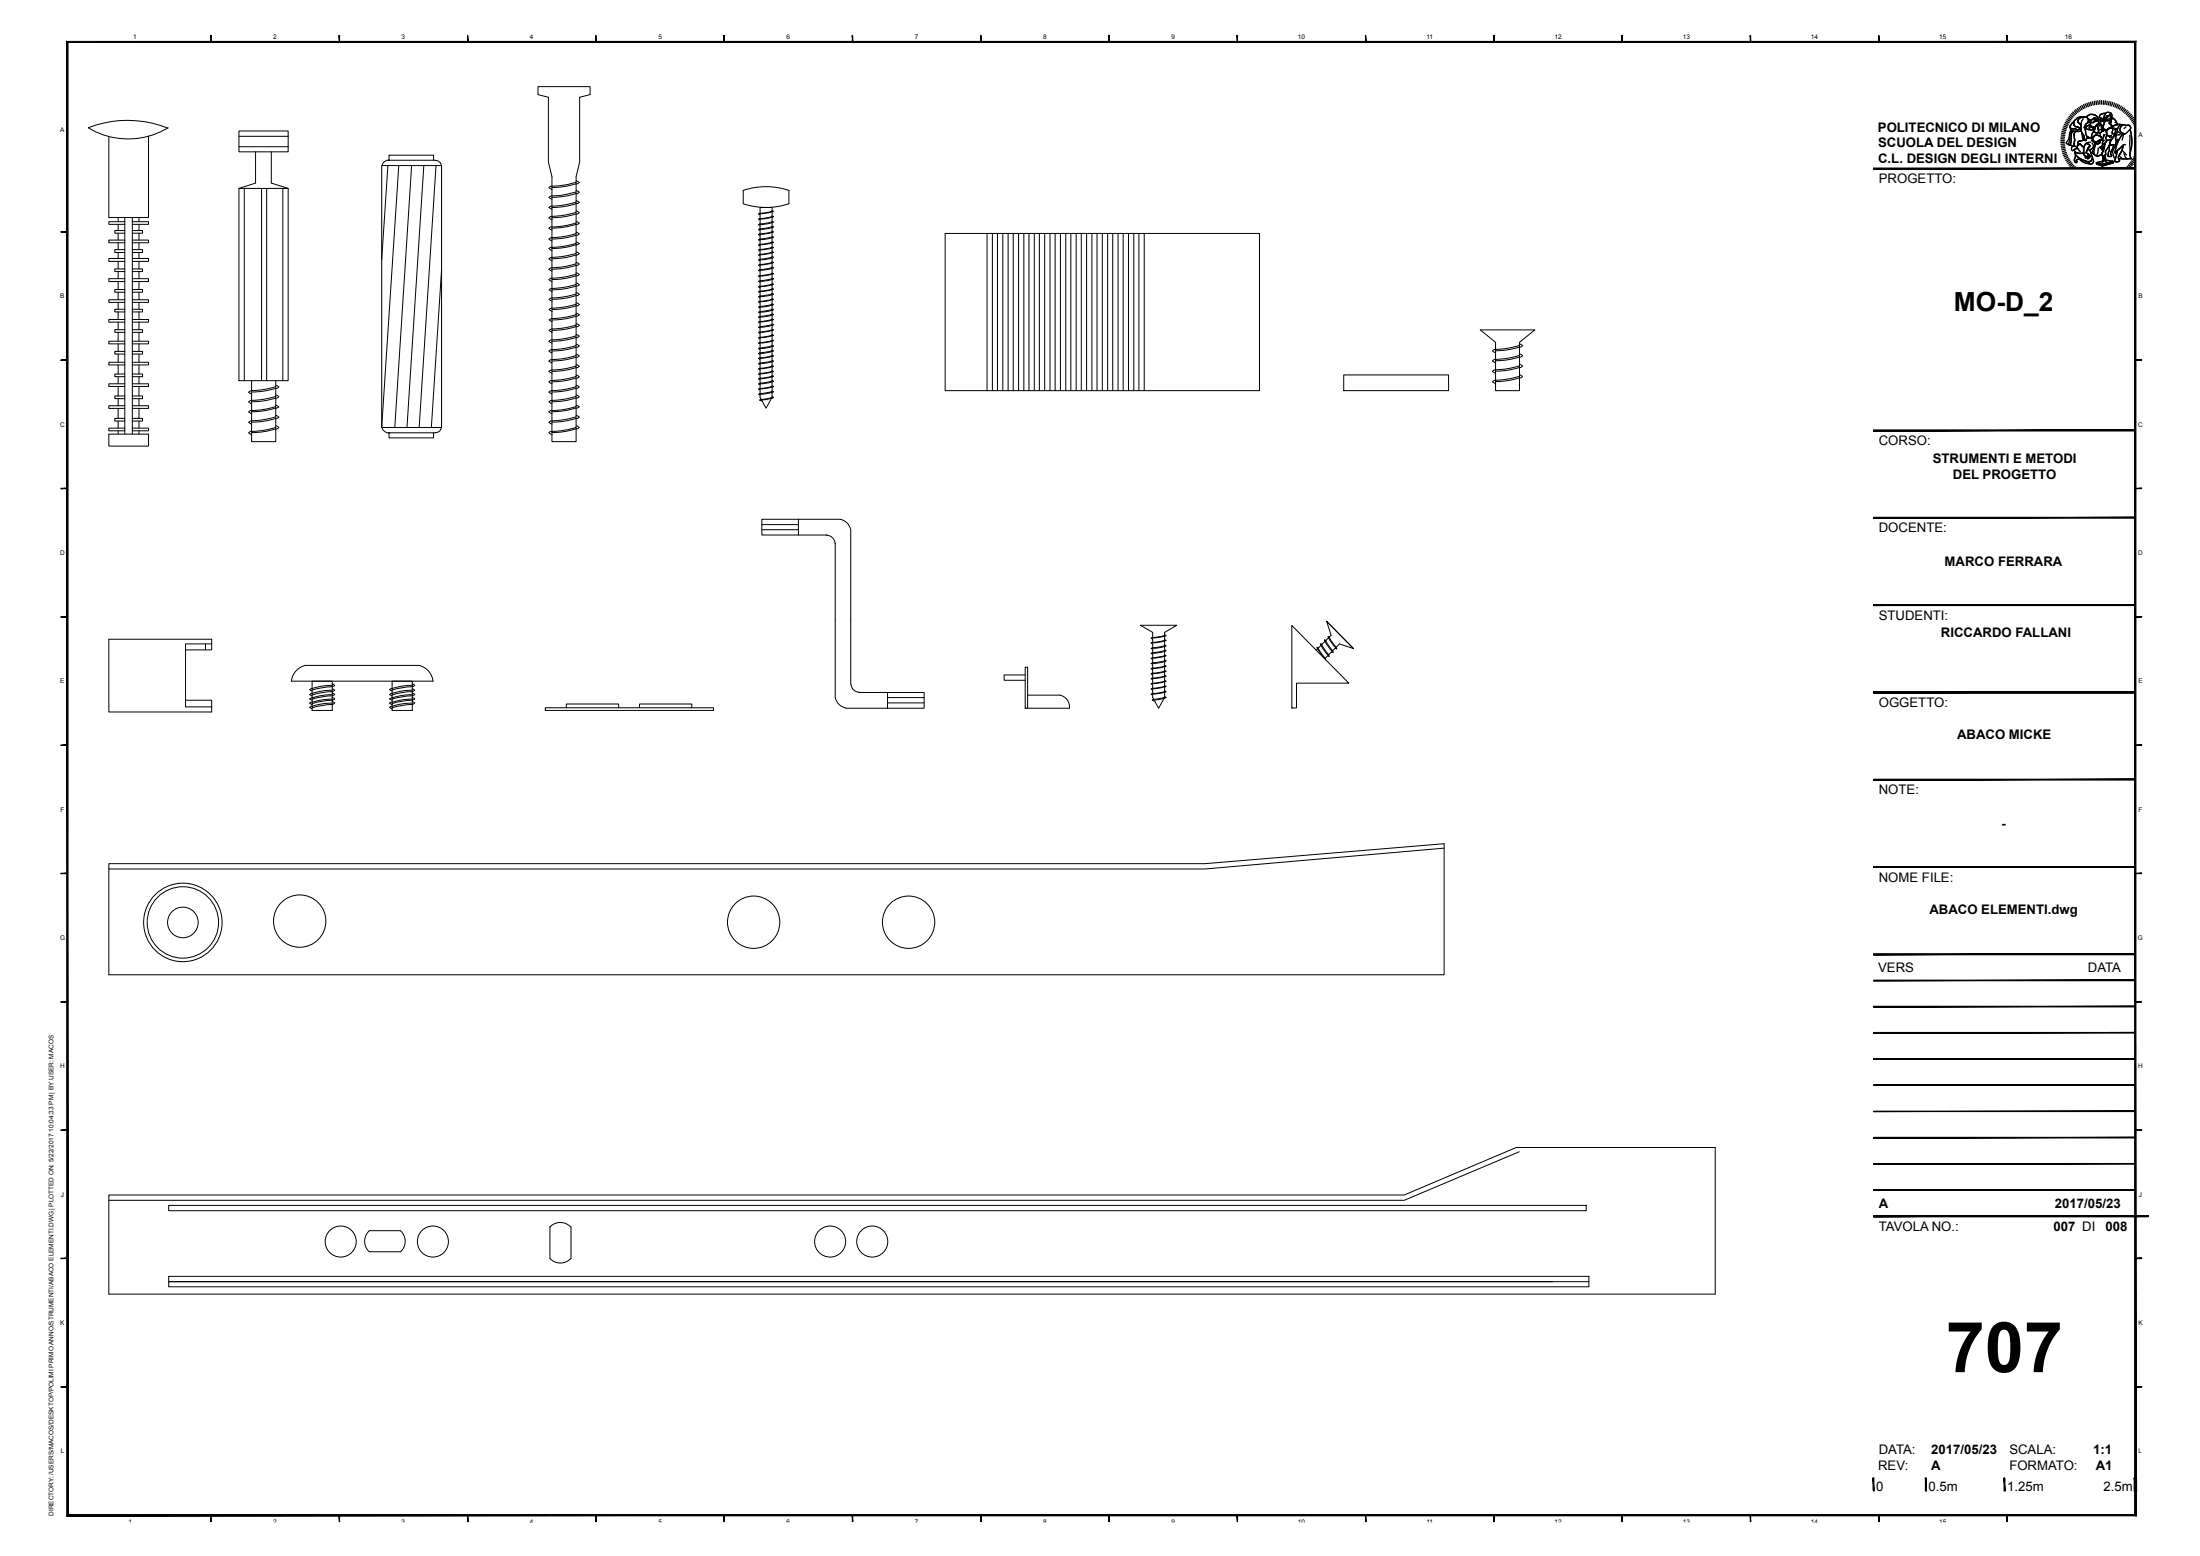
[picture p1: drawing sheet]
<svg xmlns="http://www.w3.org/2000/svg" width="420mm" height="297mm" viewBox="0 0 420 297" stroke-linecap="round" stroke-linejoin="round" font-family="sans-serif">
<g fill="none" stroke="#000" stroke-width=".19">
<path d="M102.7 16.5h10v1.6l-2 .5v12.3l-.7 2.8v50.6h-4.6v-50.6l-.7-2.8v-12.3l-2-.5zM28.4 26v15.5h-7.6v-15.4M32.1 24.4a14.6 14.6 0 0 1-15.2 0 20.8 20.8 0 0 1 15.2 .1M45.6 36h9.4v36.7h-9.4zM45.6 36l3.2-1v-6h3v6l3.2 1M45.6 28h9.4M45.6 26h9.4M46.7 36v36.7M48.8 29h-3.2v-4h9.4v4h-3.2M50 36v36.7M50.9 36v36.7M54 36v36.7"/>
<path d="M72.9 31.6h11.4v50h-11.4zM73.8 30.6h9v-1h-8.5v1M73.8 30.6a1.27 1.27 0 0 0-.8 1M74.1 31.6l-1.2 18M76.2 31.6l-3.3 50M78.6 31.6l-3.2 50M80.9 31.6l-3.2 50M82.8 30.6h.4M83.2 30.6a1.06 1.06 0 0 1 1.1 1M83.3 31.6l-3.2 50M104.9 35.8l.5 .4M104.9 37.7l.5 .3"/>
<path d="M104.9 39.6l.5 .3M105.4 35.5l-.6 .3M110 35.1l-2.6 .6-2 .1M110 36.9l-2.6 .6-2 .2M110 38.6a17.7 17.7 0 0 1-4.8 .8l-.4 .3M110 34.8l-3 .7h-1.6M110 36.6a15.8 15.8 0 0 1-4.8 .8l-.4 .3M110 34.5l.6 .3M110 36.4l.6 .3M110 38.3l.6 .3M110.6 38.6l-.1 .2a15.7 15.7 0 0 1-5.1 .8M110.6 34.8l-.6 .3"/>
<path d="M110.6 36.7l-.6 .3M141.9 36.3a13.7 13.7 0 0 1 8.8 0v2.6a13.6 13.6 0 0 1-8.8 0zM145.2 39.6h2.2v36.2l-1.1 2.1-1.1-2.1zM22.6 41.5v.8M22.6 42.8v1.2M22.6 44.5v1.3M22.6 46.3v1.4M22.6 48.2v1.1M22.6 49.9v1.4M22.6 51.8v1.4M22.6 53.7v1.6M22.6 55.8v1.4"/>
<path d="M22.6 57.7v1.3M22.6 59.5v1.5M23.8 42.3h-3v.5h3M23.8 45.8h-3v.5h3M23.8 49.3h-3v.6h3M23.8 53.2h-3v.5h3M23.8 57.2h-3v.5h3M23.8 44h-1.9v.5h1.9M23.8 47.7h-1.9v.5h1.9M23.8 51.3h-1.9v.5h1.9M23.8 55.3h-1.9v.5h1.9M23.8 59h-1.9v.5h1.9"/>
<path d="M23.8 41.5v41.4M25.3 42.3h3.1v.5h-3.1M25.3 45.8h3.1v.5h-3.1M25.3 49.3h3.1v.6h-3.1M25.3 53.2h3.1v.5h-3.1M25.3 57.2h3.1v.5h-3.1M25.3 44h1.9v.5h-1.9M25.3 47.7h1.9v.5h-1.9M25.3 51.3h1.9v.5h-1.9M25.3 55.3h1.9v.5h-1.9M25.3 59h1.9v.5h-1.9M25.3 41.5v41.4"/>
<path d="M26.5 41.5v.8M26.5 42.8v1.2M26.5 44.5v1.3M26.5 46.3v1.4M26.5 48.2v1.1M26.5 49.9v1.4M26.5 51.8v1.4M26.5 53.7v1.6M26.5 55.8v1.4M26.5 57.7v1.3M26.5 59.5v1.5M84.3 51.5l-1.9 30.1"/>
<path d="M104.9 45.7l.5 .3M104.9 47.5l.5 .3M104.9 49.4l.5 .4M104.9 51.4l.5 .3M104.9 53.4l.5 .3M104.9 41.6l.5 .3M104.9 43.6l.5 .3M104.9 55.3l.6 .3M104.9 57.2l.6 .3M105.4 47.2l-.6 .3M105.4 43.3l-.6 .3M110 44.9l-2.6 .6-2 .1"/>
<path d="M110 48.7l-2.6 .6-2 .1M110 50.7l-2.6 .6-2 .1M110 52.7l-2.6 .5-2 .2M110 40.8l-2.6 .6-2 .2M110 42.8l-2.6 .6-2 .1M110 44.6a17.7 17.7 0 0 1-4.8 .8l-.4 .3M110 46.5l-1.9 .5-2.7 .2M110 48.4a17.7 17.7 0 0 1-4.8 .8l-.4 .2M110 50.4a17.7 17.7 0 0 1-4.8 .8l-.4 .2M110 52.3a17.7 17.7 0 0 1-4.8 .8l-.4 .3M110 40.5a17.7 17.7 0 0 1-4.8 .8l-.4 .3M110 42.6l-1.9 .5-2.7 .2"/>
<path d="M110 58.4l-2.6 .6-2 .1M110 54l.6 .3-.3 .3a19.3 19.3 0 0 1-4.9 .7M110 55.8l.6 .4M110 57.8l.6 .3-.5 .3M110 59.8l.6 .3M110 44.3l.6 .3-.6 .3M110 46.2l.6 .3M110 48.1l.6 .3-.6 .3M110 50.1l.6 .3-.6 .3M110 52.1l.6 .3M110 40.3l.6 .3-.6 .3M110 42.3l.6 .3"/>
<path d="M110 54.3a17.7 17.7 0 0 1-4.8 .8l-.3 .3M110 56.1a17.7 17.7 0 0 1-4.8 .8l-.3 .3M110 58.1a17.7 17.7 0 0 1-4.8 .8l-.3 .2 .6 .3M110.6 46.5l-.3 .2a19.3 19.3 0 0 1-4.9 .7M110.6 52.4l-.6 .3M110.6 42.6l-.6 .3M110.6 56.2l-.3 .2a19.3 19.3 0 0 1-4.9 .7M144.9 59.6l.3 .2M144.9 54.8l.3 .1M144.9 55.7l.3 .2M144.9 56.6l.3 .2M144.9 57.6l.3 .2"/>
<path d="M144.9 58.6l.3 .2M144.9 52.7l.3 .2M144.9 53.7l.3 .2M144.9 47.7l.3 .2M144.9 48.7l.3 .1M144.9 49.6l.3 .2M144.9 50.6l.3 .2M144.9 51.6l.3 .2M144.9 42.9l.3 .1M144.9 43.8l.3 .2M144.9 44.8l.3 .1M144.9 45.7l.3 .2"/>
<path d="M144.9 46.8l.3 .1M144.9 40.8l.3 .2M144.9 41.8l.3 .2M145.1 59.5l-.2 .1M145.1 54.6l-.2 .2M145.1 55.6l-.2 .1M145.1 56.5l-.2 .2M145.1 57.5l-.2 .2M145.1 58.5l-.2 .2M145.1 53.6l-.2 .2M145.1 47.6l-.2 .1M145.1 48.5l-.2 .2"/>
<path d="M145.1 49.5l-.2 .2M145.1 50.5l-.2 .1M145.1 51.5l-.2 .1M145.1 42.8l-.2 .1M145.1 43.7l-.2 .2M145.1 44.6l-.2 .2M145.1 45.7l-.2 .1M145.1 46.6l-.2 .2M147.4 59.2l-2.3 .4M147.4 54.4l-2.3 .3M147.4 55.3l-2.3 .4M147.4 56.3l-2.3 .3"/>
<path d="M147.4 57.2l-2.3 .4M147.4 58.3l-2.3 .3M147.4 47.3l-2.3 .4M147.4 48.3l-2.3 .3M147.4 49.2l-2.3 .4M147.4 50.2l-2.3 .4M147.4 51.2l-2.3 .4M147.4 42.5l-2.3 .4M147.4 43.4l-2.3 .4M147.4 44.4l-2.3 .3M147.4 45.4l-2.3 .3M147.4 46.4l-2.3 .3"/>
<path d="M147.4 59.1l-2.3 .4M147.4 54.3l-2.3 .3M147.4 55.2l-2.3 .4M147.4 56.1l-2.3 .4M147.4 57.1l-2.3 .4M147.4 58.1l-2.3 .4M147.4 47.2l-2.3 .4M147.4 48.2l-2.3 .3M147.4 49.1l-2.3 .4M147.4 50.1l-2.3 .4M147.4 51.1l-2.3 .4M147.4 42.4l-2.3 .3"/>
<path d="M147.4 43.3l-2.3 .4M147.4 44.3l-2.3 .3M147.4 45.2l-2.3 .4M147.4 46.3l-2.3 .3M147.4 52.3l-2.2 .4M147.4 53.3l-2.2 .4M147.4 40.4l-2.2 .4M147.4 41.5l-2.2 .3M147.5 59l.2 .1M147.5 59.9l.2 .2M147.5 54.1l.2 .2M147.5 55.1l.2 .1"/>
<path d="M147.5 56l.2 .2M147.5 57l.2 .2M147.5 58l.2 .2M147.5 52.1l.2 .2M147.5 53.1l.2 .1-.2 .2M147.5 47.1l.2 .2M147.5 48l.2 .2M147.5 49l.2 .1M147.5 50l.2 .1M147.5 51l.2 .1M147.5 42.2l.2 .2M147.5 43.2l.2 .1"/>
<path d="M147.5 44.1l.2 .2M147.5 45.1l.2 .2M147.5 46.1l.2 .2M147.5 40.2l.2 .2M147.5 41.2l.2 .2M147.5 52.2l-2.6 .5M147.5 53.2l-2.3 .4M147.5 40.3l-2.6 .5M147.5 41.3l-2.6 .6M147.7 59.1l-.3 .2M147.7 54.2l-.3 .2M147.7 55.2l-.3 .1"/>
<path d="M147.7 56.2l-.3 .1M147.7 57.1l-.3 .2M147.7 58.1l-.3 .2M147.7 47.2l-.3 .2M147.7 48.2l-.3 .1M147.7 49.1l-.3 .2M147.7 50.1l-.3 .1M147.7 51.1l-.3 .2M147.7 42.4l-.3 .1M147.7 43.3l-.3 .2M147.7 44.3l-.3 .1M147.7 45.3l-.3 .1"/>
<path d="M147.7 46.2l-.3 .2M147.7 52.2l-.2 .2M147.7 40.3l-.2 .2M147.7 41.3l-.2 .2M180.5 44.6h60v30h-60zM188.5 44.6v30M189.5 44.6v30M190.5 44.6v30M191.5 44.6v30M192.5 44.6v30M193.5 44.6v30M194.5 44.6v30"/>
<path d="M195.5 44.6v30M196.5 44.6v30M197.5 44.6v30M198.5 44.6v30M199.5 44.6v30M200.5 44.6v30M201.5 44.6v30M202.5 44.6v30M203.5 44.6v30M204.5 44.6v30M205.5 44.6v30M206.5 44.6v30"/>
<path d="M207.5 44.6v30M208.5 44.6v30M209.5 44.6v30M210.5 44.6v30M211.5 44.6v30M212.5 44.6v30M213.5 44.6v30M214.5 44.6v30M215.5 44.6v30M216.5 44.6v30M217.5 44.6v30M218.5 44.6v30"/>
<path d="M22.6 61.5v1.4M22.6 63.4v1.7M22.6 65.6v1.5M22.6 67.6v1.6M22.6 69.7v1.7M22.6 71.9v1.4M22.6 73.8v1.8M22.6 76.1v1.4M22.6 78v1.9M23.8 61h-3v.5h3M23.8 65.1h-3v.5h3M23.8 69.2h-3v.5h3"/>
<path d="M23.8 73.3h-3v.5h3M23.8 62.9h-1.9v.5h1.9M23.8 67.1h-1.9v.5h1.9M23.8 71.4h-1.9v.5h1.9M23.8 77.5h-3v.5h3M23.8 75.6h-1.9v.5h1.9M23.8 79.9h-1.9v.5h1.9M25.3 61h3.1v.5h-3.1M25.3 65.1h3.1v.5h-3.1M25.3 69.2h3.1v.5h-3.1M25.3 73.3h3.1v.5h-3.1M25.3 62.9h1.9v.5h-1.9"/>
<path d="M25.3 67.1h1.9v.5h-1.9M25.3 71.4h1.9v.5h-1.9M25.3 77.5h3.1v.5h-3.1M25.3 75.6h1.9v.5h-1.9M25.3 79.9h1.9v.5h-1.9M26.5 61.5v1.4M26.5 63.4v1.7M26.5 65.6v1.5M26.5 67.6v1.6M26.5 69.7v1.7M26.5 71.9v1.4M26.5 73.8v1.8"/>
<path d="M26.5 76.1v1.4M26.5 78v1.9M48 72.7v11.6h4.7v-11.6M48.1 74.6l-.6 .3 .6 .3M48.1 76.4l-.6 .3 .6 .4M48.1 78.3l-.6 .3 .6 .4M52.6 73.8l-1.9 .5-2.7 .3M52.6 75.7l-1.9 .5-2.7 .2M52.6 77.6l-1.9 .5-2.7 .3M52.6 79.6l-1.9 .5-2.7 .2M52.7 74.1l-2.6 .6-2 .1M52.7 76l-2.6 .6-2 .1"/>
<path d="M52.7 77.9l-2.6 .6-2 .1M52.7 79.9l-2.6 .6-2 .1M52.7 73.5l.5 .4-.5 .3M52.7 75.4l.5 .3-.5 .3M52.7 77.3l.5 .4M52.7 79.3l.5 .3-.5 .3M53.2 77.6l-.5 .3M104.9 74.9l.5 .3M104.9 76.7l.5 .4M104.9 78.6l.5 .4M104.9 65.2l.5 .3M104.9 67l.5 .4"/>
<path d="M104.9 68.9l.5 .4M104.9 70.9l.5 .4M104.9 72.9l.5 .3M104.9 61.1l.6 .3M104.9 63.1l.6 .3M105.4 78.3l-.6 .3M105.4 70.6l-.6 .3M105.4 62.8l-.5 .3M110 74.1l-2.6 .6-2 .1M110 76l-2.6 .6-2 .1M110 77.9l-2.6 .6-2 .1M110 79.9l-2.6 .6-2 .1"/>
<path d="M110 64.4l-2.6 .6-2 .1M110 66.3l-2.6 .6-2 .1M110 68.2l-2.6 .6-2 .1M110 70.2l-2.6 .6-2 .1M110 72.2l-2.6 .6-2 .1M110 73.8a17.7 17.7 0 0 1-4.8 .8l-.4 .3M110 75.7a17.7 17.7 0 0 1-4.8 .8l-.4 .2M110 77.6l-1.9 .5-2.7 .3M110 79.6l-1.9 .5-2.7 .2M110 64.1a17.7 17.7 0 0 1-4.8 .8l-.4 .3M110 66a17.7 17.7 0 0 1-4.8 .8l-.4 .2M110 67.9a17.7 17.7 0 0 1-4.8 .8l-.4 .2"/>
<path d="M110 69.9l-1.9 .5-2.7 .2M110 71.9a17.7 17.7 0 0 1-4.8 .8l-.4 .2M110 62.3l-2.6 .6-2 .2M110 73.5l.6 .4-.6 .3M110 75.4l.6 .3-.6 .3M110 77.3l.6 .4M110 79.3l.6 .3-.6 .3M110 63.8l.6 .4-.6 .3M110 65.7l.6 .3-.6 .3M110 67.6l.6 .3-.6 .3M110 69.6l.6 .3M110 71.6l.6 .3-.6 .3"/>
<path d="M110 61.8l.6 .3M110 60.1a17.7 17.7 0 0 1-4.8 .7l-.3 .3M110 62l-1.9 .5-2.6 .3M110.6 77.6l-.6 .3M110.6 69.9l-.6 .3M110.6 60.1l-.1 .1a15.7 15.7 0 0 1-5.1 .9M110.6 62.1l-.5 .3M144.9 71.4l.3 .2M144.9 72.3l.3 .2M144.9 73.3l.3 .1M144.9 74.3l.3 .1M144.9 75.3l.3 .1"/>
<path d="M144.9 66.5l.3 .2M144.9 67.5l.3 .1M144.9 68.4l.3 .2M144.9 69.4l.3 .2M144.9 70.4l.3 .2M144.9 64.5l.3 .2M144.9 65.5l.3 .1M144.9 60.5l.3 .2M144.9 61.5l.3 .2M144.9 62.5l.3 .1M144.9 63.5l.3 .1M145.1 76.4l.4 .1"/>
<path d="M145.1 71.3l-.2 .1M145.1 72.2l-.2 .1M145.1 73.2l-.2 .1M145.1 74.2l-.2 .1M145.1 75.2l-.2 .1M145.1 66.4l-.2 .2M145.1 67.4l-.2 .1M145.1 68.3l-.2 .1M145.1 69.3l-.2 .2M145.1 70.3l-.2 .1M145.1 60.4l-.2 .2M145.1 61.4l-.2 .1"/>
<path d="M145.1 62.4l-.2 .1M145.1 63.4l-.2 .1M147.3 76l-1.9 .4M147.4 71l-2.3 .4M147.4 71.9l-2.3 .4M147.4 72.9l-2.3 .4M147.4 73.9l-2.3 .3M147.4 74.9l-2.3 .4M147.4 66.2l-2.3 .3M147.4 67.1l-2.3 .4M147.4 68l-2.3 .4M147.4 69.1l-2.3 .3"/>
<path d="M147.4 70l-2.3 .4M147.4 60.2l-2.3 .3M147.4 61.1l-2.3 .4M147.4 62.1l-2.3 .4M147.4 63.1l-2.3 .3M147.4 70.9l-2.3 .4M147.4 71.8l-2.3 .4M147.4 72.8l-2.3 .3M147.4 73.8l-2.3 .4M147.4 74.7l-2.3 .4M147.4 66l-2.3 .4M147.4 67l-2.3 .3"/>
<path d="M147.4 67.9l-2.3 .4M147.4 68.9l-2.3 .4M147.4 69.9l-2.3 .4M147.4 60l-2.3 .4M147.4 61l-2.3 .4M147.4 62l-2.3 .3M147.4 63l-2.3 .4M147.4 75.9l-2.3 .5M147.4 64.1l-2.2 .4M147.4 65.1l-2.2 .4M147.5 70.8l.2 .1M147.5 71.7l.2 .2"/>
<path d="M147.5 72.6l.2 .2M147.5 73.7l.2 .1M147.5 74.6l.2 .2M147.5 65.9l.2 .2M147.5 66.8l.2 .2M147.5 67.8l.2 .2M147.5 68.8l.2 .1M147.5 69.8l.2 .2M147.5 63.9l.2 .1M147.5 64.9l.2 .2M147.5 60.9l.2 .1M147.5 61.8l.2 .2"/>
<path d="M147.5 62.9l.2 .1M147.5 75.7l.2 .2-.4 .2M147.5 64l-2.6 .5M147.5 65l-2.6 .5M147.7 70.9l-.3 .1M147.7 71.8l-.3 .2M147.7 72.8l-.3 .1M147.7 73.8l-.3 .1M147.7 74.8l-.3 .1M147.7 66.1l-.3 .1M147.7 67l-.3 .1M147.7 67.9l-.3 .2"/>
<path d="M147.7 68.9l-.3 .2M147.7 69.9l-.3 .1M147.7 60l-.3 .2M147.7 61l-.3 .1M147.7 62l-.3 .1M147.7 63l-.3 .1M147.7 64l-.2 .1M147.7 65l-.2 .1M256.6 71.6h20v3h-20zM282.7 63h10.4l-2.9 2.3v9.3h-4.6v-9.3zM290.2 66.2l-2.6 .6-2 .2M290.2 68.1l-2.6 .6-2 .2"/>
<path d="M290.2 70.1l-2.6 .6-2 .2M290.2 71.5l.6 .4-.4 .2a18.5 18.5 0 0 1-4.8 .7M290.2 65.7l.6 .3-.6 .3M290.2 67.6l.6 .3-.6 .3M290.2 69.6l.6 .3-.6 .3M290.2 65.9a17.7 17.7 0 0 1-4.8 .8l-.4 .3 .6 .3M290.2 67.8a17.7 17.7 0 0 1-4.8 .8l-.4 .3 .6 .3M290.2 69.8a17.7 17.7 0 0 1-4.8 .8l-.4 .3 .6 .3M290.2 71.8a17.7 17.7 0 0 1-4.8 .8l-.4 .3 .6 .3M20.8 82.9h7.6v2.3h-7.6zM22.6 80.4v1.3M22.6 82.2v.7"/>
<path d="M23.8 81.7h-3v.5h3M25.3 81.7h3.1v.5h-3.1M26.5 80.4v1.3M26.5 82.2v.7M48.1 80.3l-.6 .3 .6 .4M48.1 82.3l-.6 .3 .6 .3M52.6 81.6l-1.9 .5-2.7 .3M52.7 81.3l.5 .3-.3 .3a18.5 18.5 0 0 1-4.8 .7M73 81.6a1.27 1.27 0 0 0 .8 1M73.8 82.6h9v1h-8.5v-1M84.3 81.6a1.22 1.22 0 0 1-1.5 1M104.9 80.6l.5 .4"/>
<path d="M104.9 82.6l.5 .3M105.4 80.3l-.6 .3M105.4 82.3l-.6 .3M110 81.6l-1.9 .5-2.7 .3M110 81.3l.6 .3-.3 .3a19.3 19.3 0 0 1-4.9 .7M152.5 99.1h-7v3h7M152.5 99.1v3h5.4M152.5 99.1h7.9M160.5 99.1a2.54 2.54 0 0 1 2 2v29.5M145.5 101.1h7M145.5 100.1h7M157.8 102.2a1.61 1.61 0 0 1 1.7 1.5"/>
<path d="M159.5 103.7v29.5a2.54 2.54 0 0 0 2 2M217.8 119.4h6.9l-2.3 1.3v12.4l-1.1 2.1-1.2-2.1v-12.4zM246.7 119.4l10.9 11h-10v4.8h-.9zM253.4 118.6l5.1 5.2M20.8 122h19.6v.9h-5v12h5v1h-19.6zM35.4 133.7h5v1.2M39.2 122.9v1.2h-3.8M40.4 122.9v1.2h-1.2M55.6 130h27.1M58.2 127l22 .1a3.5 3.5 0 0 1 2.5 2.9M58.2 127.1a3.5 3.5 0 0 0-2.6 2.9M59.2 135l.4 .3"/>
<path d="M59.2 134.2l.4 .3M59.2 133.4l.4 .3M59.2 131.6l.4 .3M59.6 130h3.9v5.6h-3.9zM59.6 134l-.4 .2M63.4 133.9l.5 .3M63.4 133.1l.5 .3M63.4 132.3l.5 .3M63.4 131.5l.5 .3M63.4 130.6l.5 .2M63.5 134.2a10 10 0 0 0-4.3 .9M63.5 133.5l-2 .1-1.9 .5"/>
<path d="M63.5 132.6a10 10 0 0 0-4.3 .8M63.5 131.8a10 10 0 0 0-4.3 .8l.4 .3M63.5 130.8a10 10 0 0 0-4.3 .9M63.5 134.5l-2 .2-1.9 .4M63.5 133.7l-2 .2-1.9 .4M63.5 132.8l-2 .2-1.9 .5M63.5 132l-2 .2-1.9 .5M63.5 131.1l-2 .2-1.9 .4M63.9 134.2l-.4 .2M63.9 133.4l-.4 .2M63.9 132.5l-.4 .3M63.9 131.7l-.4 .3"/>
<path d="M63.9 130.8l-.4 .2M74.4 135l.5 .3M74.4 134.2l.5 .3M74.4 133.4l.5 .3M74.4 131.6l.5 .3M74.9 134.8l-.5 .3M74.9 134l-.5 .2M74.9 133.2l-.5 .2M74.9 132.4l-.5 .2 .5 .3M74.9 131.4l-.5 .3M74.9 130h3.8v5.6h-3.8zM78.7 134.5l-1.9 .2-1.9 .4"/>
<path d="M78.7 133.7l-1.9 .2-1.9 .4M78.7 132.8l-1.9 .2-1.9 .5M78.7 132l-1.9 .2-1.9 .5M78.7 131.1l-1.9 .2-1.9 .4M78.7 133.9l.5 .3-.4 .2M78.7 133.1l.5 .3-.4 .2M78.7 132.3l.5 .3M78.7 131.5l.5 .3M78.7 130.6l.5 .2-.4 .2M78.7 134.2l-1.9 .2-1.9 .4M78.7 133.5l-1.9 .1-1.9 .5M78.7 132.6l-1.9 .2-1.9 .4"/>
<path d="M78.7 131.8l-1.9 .1-1.9 .5M78.7 130.8l-1.9 .2-1.9 .4M79.2 132.5l-.4 .3M79.2 131.7l-.4 .3M104.1 135.1h32.2v.5h-32.2zM108.2 135.1v-.7h10v.7M122.1 135.1v-.7h10v.7M161.5 135.2h8M162.5 130.6a1.61 1.61 0 0 0 1.7 1.5M164 132.2h5.5v3M169.5 132.2h7v3h-7M169.5 133.2h7"/>
<path d="M169.5 134.2h7M195.8 127.4h.5v7.8h-.5zM195.8 128.8h-4v1.1h4M196.3 132.7h6.1a2.29 2.29 0 0 1 1.8 2.5M204.3 134.7v.5h-8M219.9 128.6l.2 .2M219.9 129.6l.2 .1M219.9 130.5l.2 .2M219.9 131.5l.2 .2M219.9 132.5l.2 .2M219.9 123.8l.2 .1M219.9 124.7l.2 .2"/>
<path d="M219.9 125.7l.2 .1M219.9 126.6l.2 .2M219.9 127.7l.2 .1M219.9 121.8l.2 .2M219.9 122.8l.2 .1M220.1 128.5l-.3 .1M220.1 129.4l-.3 .2M220.1 130.4l-.3 .2M220.1 131.4l-.3 .1M220.1 132.4l-.3 .1M220.1 123.7l-.3 .1M220.1 124.6l-.3 .2"/>
<path d="M220.1 125.6l-.3 .1M220.1 126.6l-.3 .1M220.1 127.5l-.3 .2M220.1 121.7l-.3 .1M220.1 122.6l-.3 .2M222.4 129.2l-2.3 .3M222.4 131.1l-2.3 .4M222.4 132.1l-2.3 .4M222.4 124.3l-2.3 .4M222.4 127.3l-2.3 .3M222.4 128l.3 .2M222.4 128.9l.3 .2"/>
<path d="M222.4 129.9l.3 .2M222.4 130.9l.3 .1M222.4 131.9l.3 .2M222.4 123.1l.3 .2-1.2 .3-1.4 .2M222.4 126l.3 .2-1.2 .3-1.4 .1M222.4 124.1l.3 .1-.3 .2M222.4 125l.3 .2M222.4 127l.3 .2M222.4 133l.3 .2M222.4 121.2l.3 .2M222.4 122.1l.3 .2M222.4 128.1l-2.3 .4"/>
<path d="M222.4 129.1l-2.3 .3M222.4 130l-2.3 .4M222.4 131l-2.3 .4M222.4 132l-2.3 .4M222.4 123.3l-2.3 .3M222.4 124.2l-2.3 .4M222.4 125.2l-2.3 .3M222.4 126.1l-2.3 .4M222.4 127.2l-2.3 .3M222.4 133.1l-2.3 .5 .4 .2M222.4 121.3l-2.3 .4M222.4 122.2l-2.3 .4"/>
<path d="M222.7 128.1l-1.2 .4-1.4 .1M222.7 130l-1.2 .4-1.4 .1M222.7 129l-.3 .2M222.7 131l-.3 .1M222.7 132l-.3 .2M222.7 125.2l-1.2 .3-1.4 .1M222.7 127.1l-.3 .2M222.7 121.3l-1.2 .4-1.4 .1M222.7 122.2l-1.2 .4-1.4 .1M222.7 133.1l-.8 .3-1.5 .2M251.5 123.6l.3 .1M251.6 123.6l.5 1.1 .9 1"/>
<path d="M251.8 123.8l1.3 1.9M252.2 122.9l.3 .1M252.2 122.9l.1 .3M252.3 123.2l1.4 1.9M252.4 123.1l1.4 1.9M252.9 122.2l.3 .1M252.9 122.1l.1 .3M253.1 125.7v.3M253.1 122.5l1.3 1.8M253.2 122.3l1.3 1.9M253.5 125.2l.3 .1M253.6 121.5l.3 .1"/>
<path d="M253.7 121.5l.1 .3M253.7 125l.1 .3M253.7 121.8l1.4 1.9M253.9 121.7l1.3 1.9M254.3 124.4l.3 .1M254.5 124.3l.1 .3M255 123.8l.3 .1M255.2 123.6l.1 .3M258.5 123.8l-5.1-5.2 .8 2.7-2.8 2.8M258.5 123.8l-2.7-.9-2.8 2.9M275.8 161.9l-45.7 4h-209.3v-1h209.3l45.7-3.8v25h-255v-20.2M290.2 219.9l-22 9.2h-247.4"/>
<path d="M20.8 228.1h247.4l21.4-9h38v27.9h-306.8zM32.2 230.1h270.7v1h-270.7zM70.5 235h6a2.69 2.69 0 0 1 0 4h-6a2.71 2.71 0 0 1 0-4zM109 234.2a2.71 2.71 0 0 0-4 0v6M109.1 234.2v6M32.2 243.7h271.2v1h-271.2zM109 240.2a2.71 2.71 0 0 1-4 0M296.5 244.7h-264.3v.9h271.2v-.9"/>
<circle cx="34.9" cy="176.1" r="7.5"/>
<circle cx="34.9" cy="176.1" r="6.8"/>
<circle cx="34.9" cy="176.1" r="2.92"/>
<circle cx="57.2" cy="175.8" r="5"/>
<circle cx="143.9" cy="176.1" r="5"/>
<circle cx="173.5" cy="176.1" r="5"/>
<circle cx="65.1" cy="237" r="2.96"/>
<circle cx="82.7" cy="237" r="2.96"/>
<circle cx="158.5" cy="237" r="2.96"/>
<circle cx="166.6" cy="237" r="2.96"/>
</g>
<g fill="none" stroke="#000" stroke-width=".25">
<path d="M397.9 20l.3 .6M398.2 19.8l.3 .6M398.6 19.7l.2 .6M398.9 19.6l.2 .6M399.2 19.5l.2 .6M399.6 19.4l.2 .7M400 19.3l.1 .7M400.3 19.3l.1 .7M400.6 19.2l.1 .7M401 19.2v.7M401.4 19.2v.7M401.7 19.2v.7"/>
<path d="M402.1 19.2l-.1 .7M402.4 19.3l-.1 .7M402.8 19.4l-.2 .7M403.1 19.5l-.1 .6M403.5 19.5l-.2 .7M403.8 19.7l-.2 .6M404.2 19.8l-.3 .6M404.5 19.9l-.3 .7M393.6 26.5h.7M393.6 26.9h.7M393.6 26.1l.7 .1M393.7 25.8l.6 .1"/>
<path d="M393.7 25.4l.7 .2M393.8 25.1l.7 .2M393.9 24.8l.6 .1M394 24.4l.6 .2M394.1 24.1l.7 .2M394.3 23.7l.6 .3M394.3 27.2h-.7M394.3 27.5h-.7M394.3 27.8l-.6 .1M394.4 28.1l-.7 .2M394.4 23.4l.6 .3M394.4 28.5l-.6 .1"/>
<path d="M394.5 28.8l-.6 .2M394.6 23.1l.6 .3M394.6 29.1l-.6 .2M394.7 29.4l-.6 .3M394.8 22.8l.6 .3M394.8 29.7l-.6 .3M395 22.5l.5 .4M395 30l-.6 .3M395.1 30.3l-.6 .3M395.2 22.2l.5 .4M395.3 30.6l-.6 .3M395.4 21.9l.5 .5"/>
<path d="M395.4 24.5h.8a.68 .68 0 0 0 1.2-.1l.1 .5a.47 .47 0 0 1-.7 .2l-1.2-.1zM395.5 24.5v.4M395.5 30.8l-.6 .4M395.6 25l-.2 .4-.1 1.5-.4 .6 .4 .2M395.6 21.7l.5 .4M395.7 31.1l-.6 .4M395.8 25.2l.1-.2 .5 .1-.3 .5 .1 1.1-.1 .8 .1 .3-.3 .1-.6-.2a3.5 3.5 0 0 0 .3-2.1zM395.8 23.4l.3-.1v.3a.65 .65 0 0 0 .7 .6l.5 .3a.57 .57 0 0 1-1 0l-.5 .1a.48 .48 0 0 1-.5-.4 .48 .48 0 0 1 .3-.5zM395.9 21.4l.5 .5M395.9 31.4l-.5 .4M395.9 25l-.3 .6v1.5l-.3 .6 .7 .2M396.1 23.3l-.5 .5a.45 .45 0 0 0-.3 .5 .45 .45 0 0 0 .5 .3l.4-.1a.68 .68 0 0 0 1.2-.1"/>
<path d="M396.1 31.6l-.5 .5M396.2 23l.6-.5 .6-.2h.7a.95 .95 0 0 0-1.2 1l.2 .3 .3 .1v.8l-.4-.2a.91 .91 0 0 1-1-.6zM396.2 28.6v.1a1.31 1.31 0 0 0 1.7 .5M396.2 21.2l.4 .5M396.3 29l.7 .3 .9-.1 .2 .4a.3 .3 0 0 1 .2 .2 .3 .3 0 0 1 0 .3l.2-.1v-.1l.3 .4-.1-.6 .2 .5 .1-.1-.2-.4 .4 .2-.4-.5-.4-.2 .3-.7h.1a.51 .51 0 0 1 .5 .6l.3 .9a.72 .72 0 0 1-.2 .7 .72 .72 0 0 1-.8 .1l-1.5-.6-.7-.7zM396.3 29l.1 .5 .7 .7 1.9 .9M396.3 25.1h.5a.65 .65 0 0 1 1 .5 1.09 1.09 0 0 1 .2 1.1l-.3 .1a.68 .68 0 0 0-.9 .7l.2 .1-.4 .5a.6 .6 0 0 1-.5-.9l.1-.4-.1-1.2zM396.3 31.8l-.4 .5M396.4 29.7l.1-.1 .6 .6 .9 .4a1.15 1.15 0 0 0 1.5 0l.1-.3a.59 .59 0 0 1 .1 .8 .59 .59 0 0 1-.8 .1 3.9 3.9 0 0 1-1.9-.9l-.5 .4a.2 .2 0 0 1 .1 .2 .2 .2 0 0 1-.2 .2 .2 .2 0 0 1-.2-.3v-.3zM396.4 25.1l-.3 .5 .1 1.1v1.2M396.4 20.9l.4 .5M396.5 29.7l-.1 .2a.79 .79 0 0 0 0 1.1l.1 .1 .2-.3h-.1a.39 .39 0 0 1 .2-.4 .39 .39 0 0 1 .4 0l.5 .5 .7 .2a1.15 1.15 0 0 0 1.4-.1v-.5l-.2-.2"/>
<path d="M396.5 32.1l-.4 .4M396.6 28.1a.51 .51 0 0 0-.8-.1 .51 .51 0 0 0 .1 .8 .68 .68 0 0 1 .7-.5 .68 .68 0 0 1 .6 .5l.1 .1M396.7 20.7l.4 .6M396.8 32.3l-.4 .5M396.8 27.8l.5-.3 .3 .3a.61 .61 0 0 1 .3 .9v.5a1.41 1.41 0 0 1-1.7-.3v-.4l.3-.2 .3 .1-.1-.4zM396.9 27.1l1.1-.4 .4 .1a.29 .29 0 0 1 .1-.3 .29 .29 0 0 1 .3-.1l.2-.1 .6 .2 .2 .3a.97 .97 0 0 1 0 1.4 .61 .61 0 0 1-1.1 .1l.1-.1a.37 .37 0 0 0 .3-.4 .37 .37 0 0 0-.4-.3l-.2-.2-.2 .2-.3 .6-.8-.6a.27 .27 0 0 1-.4 0 .27 .27 0 0 1 .1-.4zM397 22.7l.8-.3a.73 .73 0 0 1 1 .4 .73 .73 0 0 1-.5 .9l-.2 .5 .2 .8a1.07 1.07 0 0 0 .7 1.3l-.1 .1a.31 .31 0 0 0-.3 0 .31 .31 0 0 0-.2 .3l-.2 .1-.2-.2a1.69 1.69 0 0 0-.5-1.5l-.1-1.4a.54 .54 0 0 1-.5-.4 .54 .54 0 0 1 .1-.6zM397 20.5l.3 .6M397 32.5l-.3 .5M397.2 27.4l.7 .7M397.3 27.5l-.6 .4v.3l.1 .1M397.3 20.3l.3 .6"/>
<path d="M397.3 32.7l-.3 .5M397.5 25l-1.1 .1-.9-.2-.2 .4a2.61 2.61 0 0 1-.6 1.8l-.1 .2 .3 .2M397.6 25.4l.2 1.4M397.6 20.1l.3 .6M397.6 32.8l-.3 .6M397.8 22.6v.2a3.1 3.1 0 0 0 .3 3.3l-.1 .6 .4 .1a.29 .29 0 0 1 .1-.3 .29 .29 0 0 1 .3-.1l.2-.1a.92 .92 0 0 1-.7-1.3l-.2-.7 .2-.5a.91 .91 0 0 0 .3-1.3l-.4-.2-1.3 .1-.7 .6-.1 .6a.65 .65 0 0 0 .7 .6l.5 .3M397.9 33l-.3 .6M398 26.7l-.3 .1a.69 .69 0 0 0-.9 .7l.2 .1M398.1 22.3a.95 .95 0 0 0-1.2 1l.2 .3 .3 .1M398.1 33.1l-.3 .7M398.3 27.5a.55 .55 0 0 1 .7 .2l.1 .3-.2 .1-.5 1.1 .4 .2 .4 .5-.4-.2 .2 .4-.1 .1-.2-.5 .1 .6-.3-.4v.1l-.2 .1a.3 .3 0 0 0 0-.3 .3 .3 0 0 0-.2-.2l-.2-1.3zM398.3 27.5a.55 .55 0 0 1 .7 .2l.1 .3-.3 .1-.4 1.1 .4 .2 .4 .5-.4-.2 .2 .5-.3-.5 .1 .6h-.1l-.2-.4v.1l-.2 .1a.37 .37 0 0 0-.3-.5l-.1-1.3z"/>
<path d="M398.3 23.7l.4-.3 .6-.1-.1 .6-1.1 .4zM398.4 24.2l.7-.3 .3 .2a.34 .34 0 0 0-.4 .2 .34 .34 0 0 0 .2 .5 .64 .64 0 0 1-.8-.6zM398.4 24.2a.58 .58 0 0 0 .8 .6M398.4 33.3l-.2 .6M398.5 22.4l.3-.4a1.1 1.1 0 0 1 1.8 .6l-.3 .1-.3-.2-.1 .1a.77 .77 0 0 1-1.1 .1M398.7 22.1l.5-.3h.5l.5 .2 .4 .3v.2l-.1 .2-.5-.2-.1 .1-.5 .2a.95 .95 0 0 1-.9-.5zM398.8 22.7l.2 .1 .5 .1 .4-.3 .1-.2 .1 .1a.47 .47 0 0 1-.3 .8v.1l-.5-.1-.6 .1 .2-.4zM398.8 33.4l-.3 .6M399 24.3l.2-.2 .8 .1-.3 .1a.38 .38 0 0 1-.2 .5 .38 .38 0 0 1-.5-.1zM399 26.3a1.53 1.53 0 0 1 1.1 1.2l-.1 .6-.3 .1M399.1 33.5l-.2 .6M399.1 28.6l.5 1.4a.73 .73 0 0 1-.3 .7 .73 .73 0 0 1-.7 .1"/>
<path d="M399.2 23.9l.2 .2M399.2 23.6v.3l-1.1 .4M399.2 27.2l-.7 .1M399.3 23.3l-.1 .3-.3 .2M399.4 33.6l-.2 .7M399.4 26.8l.7 .6M399.5 24.2h.5l-.3 .1a.34 .34 0 0 1-.2 .5 .34 .34 0 0 1-.4-.3 .34 .34 0 0 1 .4-.3v.1h-.2M399.5 27.3a.7 .7 0 0 1 .2 .9 .7 .7 0 0 1-1 .2M399.6 26.5l.1-.4a.9 .9 0 0 1 1.1-.2l.4 .2 .2 .3a.25 .25 0 0 1 0 .3 .25 .25 0 0 1-.4 0l-.4 .3-.5 .1 .2 .3a.59 .59 0 0 0 .9-.5 .28 .28 0 0 0 .3-.3 .28 .28 0 0 0-.2-.3l-.1-.2-1.1-.3-.5 .7-.1-.1v-.5l.2-.6 .2-.2 .2 .2h1.2l.1-.3 .2 .1 .1-.2v-.3l.6 .2v.4a.67 .67 0 0 1 0 .9l-.1 .3a.63 .63 0 0 1-.3 1l-.4 .3-.1 .4h-.3l.3 .3 .2-.1v.4l.2-.2-.4 1M399.6 26.2l.6-.4 .6 .1 .5 .3a.3 .3 0 0 1 .2 .3 .3 .3 0 0 1-.3 .3l-.2-.1-.4 .3a.39 .39 0 0 1-.4 .2 .39 .39 0 0 1-.4-.4l-.2-.3zM399.6 29.1l.8 .7M399.7 33.7l-.2 .7"/>
<path d="M399.8 23.2l.1 .1M399.9 22.8l.2 .1M399.9 28.5l.1 .9M399.9 25.1l-.4 .5v.8M400 22.9h-.1M400 27.2l.5-.1 .5-.4h.2v.2a.61 .61 0 0 1-.5 .5 .61 .61 0 0 1-.7-.2zM400 33.8l-.1 .6M400.1 28l-.3 .9-.4 .4M400.1 27.5l-.2 1.1-.3 .4 .4 .5a.94 .94 0 0 0 1.3 0h.1M400.2 27.3h-.1M400.3 23l.3-.2 .5 .1a.21 .21 0 0 1 .2 .3 .21 .21 0 0 1-.3 .1zM400.3 23.9l.3-.2h.6l.2 .1 .2 .6a.51 .51 0 0 1 0 .7l-.2-.1v-.2a.6 .6 0 0 0-.1-.8 .6 .6 0 0 0-.7-.1l-.1 .2 .1 .2a.81 .81 0 0 1 0 1 .47 .47 0 0 1-.6-.1 .47 .47 0 0 1 .1-.6z"/>
<path d="M400.3 22.7l-.2 .5-.3 .2-.5-.1-.6 .1M400.3 33.8v.7M400.4 31.1l1.3-.3a2.55 2.55 0 0 1 1.9 0l-2.1 .6zM400.4 31.1l1.1 .3v.3l-1.1-.4zM400.4 31.1l2-.5 1.2 .2-2.1 .6zM400.6 23.8a.72 .72 0 0 1 .8 .2 .72 .72 0 0 1 0 .8l-.1 .5h-.6l.1-.5-.3-.7zM400.6 33.9v.6M400.7 22.6a.48 .48 0 0 1 .6 0 .48 .48 0 0 1 .2 .5l-.2 .1-.1-.4-.1 .2-.4-.2zM400.7 28.2l-.3 1.6 1-.2M400.7 22.8v-.1a.45 .45 0 0 1 .6-.2 .45 .45 0 0 1 .2 .6l-.2 .1M400.7 27.3h.1M400.8 27h.2"/>
<path d="M400.9 27.2v.1M400.9 27h.1M400.9 24v.1M401 24l-.2 .1M401 33.9l-.1 .6M401.1 28.1h.3v-.2a.52 .52 0 0 1 .6-.5l-.2 1.1-.2 .2v-.4h-.4zM401.1 23l-.5-.2-.3 .2 .2 .1a.39 .39 0 0 0 .4 .3 .39 .39 0 0 0 .4-.4l-.2-.2 .1 .3M401.1 25.3v.7M401.2 26.8v.1a.54 .54 0 0 1-.4 .5 .54 .54 0 0 1-.6-.2M401.2 23.9l.2 .2-.1 .1M401.3 24a.42 .42 0 0 0-.6-.2 .42 .42 0 0 0 0 .7 .62 .62 0 0 1-.1 .9h-.3a.42 .42 0 0 1-.4-.3 .42 .42 0 0 1 .2-.5l.1-.4a.78 .78 0 0 1 1.2-.3l.3 .7a.24 .24 0 0 1 .1 .3 .24 .24 0 0 1-.3 .1 .24 .24 0 0 1-.1-.2M401.3 33.9v.6"/>
<path d="M401.4 24.3l-.2 .1M401.4 24.2l.1 .2a.3 .3 0 0 1-.1 .4 .3 .3 0 0 1-.4-.1h-.3M401.4 25l-.1 .3h-.6M401.5 31.4l2.1-.6v.3l-2.1 .6zM401.5 31.4v.3M401.6 23.1l.1-.2a1.23 1.23 0 0 1-.1 1.3M401.6 27.6h.1M401.6 28.2l-.1 .4 .1 .1 .1-.2M401.6 33.9l.1 .6M401.7 22.6l.1 .4M401.7 24.6a.58 .58 0 0 1 .1-.9l-.1-.7-.1 .1-.1-.3-.2-.2a.42 .42 0 0 1-.4-.5 .42 .42 0 0 1 .5-.4h.2a.25 .25 0 0 1 .4-.1 .25 .25 0 0 1-.1 .4l-.1 .5 .2 .7h.1l.1-.5a.42 .42 0 0 0 .3 .4 .42 .42 0 0 0 .4-.2l-.1 .7 .3-.2 .1 .5 .2 .2-1.1 .7M401.8 27.9l-.1 .3-.1-.2"/>
<path d="M401.8 25.6l-.2 1.4M401.8 24.8l.5 .2M401.8 29.7l.2-.1 .2 1.1-.3-.6-.3 .7zM401.9 26.8l-.4 .4 .1 .4M402 33.8v.7M402 27.4a.85 .85 0 0 0-.6 .7h-.3v.1l.3 .2 .2-.1M402 21.7a.72 .72 0 0 1 .9-.2 .72 .72 0 0 1 .5 .7l-.3 1.2-.2 .3v-.8l.2-.5a.28 .28 0 0 0-.1-.4 .28 .28 0 0 0-.4 .1 .6 .6 0 0 0-.5 .7v.4h-.1l-.2-.9zM402 21.7a.72 .72 0 0 1 .9-.2 .72 .72 0 0 1 .5 .7l-.3 1.2-.2 .2v-.7l.3-.5-.2-.5-.2 .2a.65 .65 0 0 0-.6 .9l-.1 .2h-.1l-.2-.9zM402 25.7l-.4 .9M402.1 21.7h-.1a.78 .78 0 0 0-1 .7M402.2 22.7l.2 .4 .5-.2M402.3 33.8l.1 .6"/>
<path d="M402.3 24.8l.2-.1a1.07 1.07 0 0 1 1.2-.2 .57 .57 0 0 1 .7 .3 .57 .57 0 0 1-.2 .8l-.4 .3a.67 .67 0 0 1-.9 .3v-.1a1.02 1.02 0 0 1-.6-1.3zM402.3 22.4l.3 .1M402.4 22.1h.2a.28 .28 0 0 1 .4-.1 .28 .28 0 0 1 .1 .4l-.2 .5a.47 .47 0 0 1-.7-.1 .47 .47 0 0 1 .2-.7zM402.4 26.8l.8-.1-.4 1.1-.7 1v.8l-.3 .1-.2 .6-.2-1.1 .5-1.1a1.65 1.65 0 0 1 .5-1.3zM402.4 26.8l-.3 .4-.7 2 .2 1.1 .2-.6 .2-.1 .3 1.4-.4-.9-.4 1 .2-.8M402.4 22.9h.1M402.4 25.8a.62 .62 0 0 0 0 1l1-.2 .3-.6M402.5 22.5h.1M402.5 22.8h.1M402.6 33.7l.1 .7M402.8 22.6l.2 .1M402.9 27.8l.7-.2-.1 .7-.3 .5a.81 .81 0 0 0 .1 .9l-.1 .2h-.6l-.1-.2 .3-1z"/>
<path d="M402.9 22.6l-.1 .1M402.9 33.6l.2 .7M403.1 23.4l.1 .5 .2 .2M403.1 25.9h.1M403.1 24.3a2.21 2.21 0 0 1 1.9-.5l-.4 .4-.2 .6a.56 .56 0 0 0-.8-.3zM403.2 26.7l-.3 .9-.4 .6a1.15 1.15 0 0 0-.4 1.3v.2M403.2 33.6l.2 .6M403.3 25.9h-.3M403.3 22.5a2.1 2.1 0 0 1 1.1 1.2l-.7 .3a.41 .41 0 0 1-.6-.3zM403.3 22.5a1.62 1.62 0 0 1 .9 .9v.1M403.3 26.1v.1M403.6 30.8v.3l-2.1 .6-1.1-.4v-.2"/>
<path d="M403.6 33.5l.2 .6M403.6 27.7l-.1 .6-.3 .5a.67 .67 0 0 0 .1 .9l-.1 .2h-.6l-.1-.2 .3-1v-.9M403.8 25.9l.1-.2h.3l-.2 .7a1.21 1.21 0 0 1-.1 1.2l-1.1 .2 .4-1.1zM403.9 33.3l.2 .7M403.9 24.5a.51 .51 0 0 1 .5 .5 .51 .51 0 0 1-.5 .6v.1a.51 .51 0 0 1-.8 .5l-.1 .1-.2-.3a.73 .73 0 0 1-.3-1.2l.1-.1a.55 .55 0 0 1 1 .1l-.2 .3v.5a.62 .62 0 0 0 .6-.4 .62 .62 0 0 0-.2-.7l-.5-.1-.6 .1-.4 .5v.3M403.9 23.4l.6 .3M403.9 25.5l-.1 .4M404 27.6l-1.2 .2M404 29a.24 .24 0 0 0 0 .3 .24 .24 0 0 0 .2 .1M404.2 25.8l-.2 .5 .2 .8-.3 .9a1.83 1.83 0 0 0-.2 1.9l.3 .3M404.2 33.2l.2 .7M404.3 28.7l1.2-1a4.7 4.7 0 0 1-.9 2.2v.4a.38 .38 0 0 1 0 .6 .38 .38 0 0 1-.5 0h-.2v-.3l.3-1.1z"/>
<path d="M404.4 24.8a1.05 1.05 0 0 1 .6-1 1.05 1.05 0 0 1 1.1 .1 .56 .56 0 0 1 .7 .2 .56 .56 0 0 1-.1 .7l-.4 .4a1.09 1.09 0 0 1-1.9-.2M404.5 26.5v.6M404.5 33.1l.2 .6M404.7 32.9l.3 .6M404.8 20.1l-.3 .6M404.9 25.7l-.9 .1M404.9 29.9l.6 .4M405 32.8l.4 .5M405.1 23.8a2.62 2.62 0 0 0-2 .5M405.1 20.3l-.4 .6M405.3 23.9l.1-.1 .6 .1a.56 .56 0 0 1 .7 .1 .56 .56 0 0 1 .1 .7l.3 1.4a8 8 0 0 1-.3 3.4l.1 .5 .2 .3h-2.4l-.1-.1v-.3a4.7 4.7 0 0 0 .9-2.2l-1.6 1.4a7.4 7.4 0 0 1 1.4-3.5h.5a.9 .9 0 0 1-.9-.7 .9 .9 0 0 1 .4-1zM405.3 32.6l.4 .5"/>
<path d="M405.3 28.7l.8 .9M405.3 25.7a7.1 7.1 0 0 0-1.4 3.4l1.6-1.4 .4-.1M405.4 23.8a.89 .89 0 0 0-.5 1 .89 .89 0 0 0 .7 .7l.2 .1M405.4 20.5l-.4 .5M405.5 27.8l-.4 1.3a1.17 1.17 0 0 0-.4 1.4 .4 .4 0 0 1-.2 .4 .4 .4 0 0 1-.4 0h-.2v-.3l.5-1.8M405.6 32.4l.3 .5M405.6 25.7l-.3 1M405.7 29.2l.2 .8 .5 .3M405.7 20.6l-.4 .6M405.8 32.2l.4 .5M406 20.9l-.4 .5M406 24.2l-.3 .3"/>
<path d="M406 31.9l.5 .6M406.3 21.1l-.5 .5M406.3 31.7l.4 .5M406.5 31.5l.5 .4M406.5 21.4l-.4 .4M406.7 31.2l.5 .5M406.7 25.9l.1 3.3M406.8 24.8a8.5 8.5 0 0 1 0 4.7l.1 .5 .2 .3h-2.5M406.8 21.6l-.5 .5M406.9 31l.5 .4M407 21.9l-.5 .4M407.1 30.7l.5 .4"/>
<path d="M407.2 22.1l-.5 .4M407.2 30.4l.6 .4M407.4 30.2l.6 .3M407.5 22.4l-.6 .4M407.5 29.9l.7 .3M407.7 22.7l-.6 .4M407.7 29.6l.6 .2M407.8 29.3l.6 .2M407.8 23l-.5 .4M407.9 28.9l.7 .3M408 23.4l-.6 .3M408 28.6l.6 .2"/>
<path d="M408.1 28.3l.6 .2M408.1 28l.7 .1M408.2 23.7l-.6 .2M408.2 27.7l.7 .1M408.2 27.1h.7M408.2 26.8h.7M408.2 27.4h.7M408.3 24l-.6 .2M408.5 24.3l-.7 .2M408.6 24.7l-.7 .1M408.6 25l-.6 .2M408.7 25.3l-.6 .2"/>
<path d="M408.8 25.7l-.7 .1M408.9 26.1h-.7M408.9 26.4h-.7"/>
</g>
<g fill="#fff" stroke="#fff" stroke-width=".19">
<path d="M382.8 32.2l30.8 4.3h-30.8z"/>
<path d="M382.8 32.2h25l5.8 4.3z"/>
<path d="M407.8 17.6h5.8l-5.8 14.6z"/>
<path d="M413.6 17.6v18.9l-5.8-4.3z"/>
</g>
<path d="M382.8 32.2h25v-14.6h5.8v18.9h-30.8z" fill="none" stroke="#fff" stroke-width=".19"/>
<g fill="#000" stroke="#000" stroke-width=".19">
<path d="M12.7 7.9l.3 281.2v-281zM12.7 7.9l.3 281.2-.3 .3z"/>
<path d="M40.3 6.8v1.2zM40.3 6.8v1.2z"/>
<path d="M64.8 6.8l.1 1.2zM64.8 6.8l.1 1.2z"/>
<path d="M89.3 6.8l.1 1.2zM89.3 6.8l.1 1.2z"/>
<path d="M113.7 6.8l.1 1.2zM113.7 6.8l.1 1.2z"/>
<path d="M138.3 6.8v1.2zM138.3 6.8v1.2z"/>
<path d="M162.8 6.8l.1 1.2zM162.8 6.8l.1 1.2z"/>
<path d="M187.3 6.8l.1 1.2zM187.3 6.8l.1 1.2z"/>
<path d="M211.8 6.8v1.2zM211.8 6.8v1.2z"/>
<path d="M236.3 6.8v1.2zM236.3 6.8v1.2z"/>
<path d="M260.8 6.8l.1 1.2zM260.8 6.8l.1 1.2z"/>
<path d="M285.3 6.8l.1 1.2zM285.3 6.8l.1 1.2z"/>
<path d="M309.8 6.8v1.2zM309.8 6.8v1.2z"/>
<path d="M334.3 6.8v1.2zM334.3 6.8v1.2z"/>
<path d="M358.8 6.8l.1 1.2zM358.8 6.8l.1 1.2z"/>
<path d="M383.3 6.8l.1 1.2zM383.3 6.8l.1 1.2z"/>
<path d="M13 8.1h394.7l.2-.2zM12.7 7.9h395.2l-394.9 .2z"/>
<path d="M357.8 32.3h50v-.2zM357.8 32.1h50l-50 .2z"/>
<path d="M11.6 44.3l1.3-.1zM11.6 44.2h1.3z"/>
<path d="M407.8 44.3l1.2-.1zM407.8 44.2h1.2z"/>
<path d="M11.6 68.8h1.3v-.1zM11.6 68.7h1.3l-1.3 .1z"/>
<path d="M407.8 68.8h1.2v-.1zM407.8 68.7h1.2l-1.2 .1z"/>
<path d="M11.6 93.3l1.3-.1zM11.6 93.2h1.3z"/>
<path d="M357.8 98.9h50v-.2zM357.8 98.7h50l-50 .2z"/>
<path d="M357.8 82.3h50v-.2zM357.8 82.1h50l-50 .2z"/>
<path d="M407.8 93.3l1.2-.1zM407.8 93.2h1.2z"/>
<path d="M11.6 117.8l1.3-.1zM11.6 117.7h1.3z"/>
<path d="M357.8 115.4v.2l50-.2zM357.8 115.6l50-.2v.2z"/>
<path d="M357.8 115.6h50v-.2zM357.8 115.4h50l-50 .2z"/>
<path d="M407.8 117.8l1.2-.1zM407.8 117.7h1.2z"/>
<path d="M357.8 132.1v.2l50-.2zM357.8 132.3l50-.2v.2z"/>
<path d="M357.8 132.1v.2l50-.2zM357.8 132.3l50-.2v.2z"/>
<path d="M357.8 132.1v.2l50-.2zM357.8 132.3l50-.2v.2z"/>
<path d="M357.8 132.1v.2l50-.2zM357.8 132.3l50-.2v.2z"/>
<path d="M11.6 142.3l1.3-.1zM11.6 142.2h1.3z"/>
<path d="M357.8 148.7v.2l50-.2zM357.8 148.9l50-.2v.2z"/>
<path d="M407.8 142.3l1.2-.1zM407.8 142.2h1.2z"/>
<path d="M11.6 166.8l1.3-.1zM11.6 166.7h1.3z"/>
<path d="M357.8 165.4v.2l50-.2zM357.8 165.6l50-.2v.2z"/>
<path d="M357.8 165.4v.2l50-.2zM357.8 165.6l50-.2v.2z"/>
<path d="M407.8 166.8l1.2-.1zM407.8 166.7h1.2z"/>
<path d="M11.6 191.3l1.3-.1zM11.6 191.2h1.3z"/>
<path d="M357.8 197.1v.1l50-.1zM357.8 197.2l50-.1v.1z"/>
<path d="M357.8 192.1v.1l50-.1zM357.8 192.2l50-.1v.1z"/>
<path d="M357.8 187.1v.1l50-.1zM357.8 187.2l50-.1v.1z"/>
<path d="M357.8 182.1v.2l50-.2zM357.8 182.3l50-.2v.2z"/>
<path d="M407.8 191.3l1.2-.1zM407.8 191.2h1.2z"/>
<path d="M11.6 215.8l1.3-.1zM11.6 215.7h1.3z"/>
<path d="M357.8 217.1v.1l50-.1zM357.8 217.2l50-.1v.1z"/>
<path d="M357.8 212.1h50zM357.8 212.2l50-.1z"/>
<path d="M357.8 207.1v.1l50-.1zM357.8 207.2l50-.1v.1z"/>
<path d="M357.8 202.1v.1l50-.1zM357.8 202.2l50-.1v.1z"/>
<path d="M407.8 215.8l1.2-.1zM407.8 215.7h1.2z"/>
<path d="M357.8 232.1v.2l50-.2zM357.8 232.3l50-.2v.2z"/>
<path d="M357.8 232.1v.2l50-.2zM357.8 232.3l50-.2v.2z"/>
<path d="M357.8 227.1v.1l50-.1zM357.8 227.2l50-.1v.1z"/>
<path d="M357.8 222.1v.1l50-.1zM357.8 222.2l50-.1v.1z"/>
<path d="M407.8 232.3h2.5v-.2zM407.8 232.1h2.5l-2.5 .2z"/>
<path d="M407.8 232.3h2.5v-.2zM407.8 232.1h2.5l-2.5 .2z"/>
<path d="M11.6 240.3l1.3-.1zM11.6 240.2h1.3z"/>
<path d="M407.8 240.3l1.2-.1zM407.8 240.2h1.2z"/>
<path d="M407.8 240.3l1.2-.1zM407.8 240.2h1.2z"/>
<path d="M11.6 264.8l1.3-.1zM11.6 264.7h1.3z"/>
<path d="M407.8 264.8l1.2-.1zM407.8 264.7h1.2z"/>
<path d="M407.8 264.8l1.2-.1zM407.8 264.7h1.2z"/>
<path d="M13 289.1l-.3 .3 395-.3zM12.7 289.4l395-.3 .2 .3z"/>
<path d="M40.3 289.2v1.3zM40.3 289.2v1.3z"/>
<path d="M64.8 289.2l.1 1.3zM64.8 289.2l.1 1.3z"/>
<path d="M89.3 289.2l.1 1.3zM89.3 289.2l.1 1.3z"/>
<path d="M113.7 289.2l.1 1.3zM113.7 289.2l.1 1.3z"/>
<path d="M138.3 289.2v1.3zM138.3 289.2v1.3z"/>
<path d="M162.8 289.2l.1 1.3zM162.8 289.2l.1 1.3z"/>
<path d="M187.3 289.2l.1 1.3zM187.3 289.2l.1 1.3z"/>
<path d="M211.8 289.2v1.3zM211.8 289.2v1.3z"/>
<path d="M236.3 289.2v1.3zM236.3 289.2v1.3z"/>
<path d="M260.8 289.2l.1 1.3zM260.8 289.2l.1 1.3z"/>
<path d="M285.3 289.2l.1 1.3zM285.3 289.2l.1 1.3z"/>
<path d="M309.8 289.2v1.3zM309.8 289.2v1.3z"/>
<path d="M334.3 289.2v1.3zM334.3 289.2v1.3z"/>
<path d="M351.7 289.2h29.4zM351.7 289.3l29.4-.1z"/>
<path d="M357.7 282.1v2.5h.2zM357.7 282.1h.2v2.5z"/>
<path d="M358.8 289.2l.1 1.3zM358.8 289.2l.1 1.3z"/>
<path d="M367.7 282.1l.2 2.5v-2.5zM367.7 282.1l.2 2.5h-.2z"/>
<path d="M382.7 282.1l.2 2.5v-2.5zM382.7 282.1l.2 2.5h-.2z"/>
<path d="M383.3 289.2l.1 1.3zM383.3 289.2l.1 1.3z"/>
<path d="M407.7 8.1v281l.2 .3zM407.7 8.1l.2-.2v281.5z"/>
<path d="M407.6 282.1l.5 2.5v-2.5zM407.6 282.1l.5 2.5h-.5z"/>
</g>
<text font-size="13.4" x="371.6" y="261.9">707</text>
<text font-size="5" x="373.2" y="59.4">MO-D_2</text>
<g font-size="2.5">
<text x="358.6" y="25.1">POLITECNICO DI MILANO</text>
<text x="358.7" y="28.1">SCUOLA DEL DESIGN</text>
<text x="358.7" y="31.2">C.L. DESIGN DEGLI INTERNI</text>
<text x="358.8" y="35">PROGETTO:</text>
<text x="358.8" y="84.9">CORSO:</text>
<text x="369.1" y="88.4">STRUMENTI E METODI</text>
<text x="373" y="91.4">DEL PROGETTO</text>
<text x="358.8" y="101.6">DOCENTE:</text>
<text x="371.4" y="108.1">MARCO FERRARA</text>
<text x="358.8" y="118.3">STUDENTI:</text>
<text x="370.7" y="121.7">RICCARDO FALLANI</text>
<text x="358.8" y="134.9">OGGETTO:</text>
<text x="373.8" y="141.2">ABACO MICKE</text>
<text x="358.8" y="151.6">NOTE:</text>
<text x="382.3" y="158.1">-</text>
<text x="358.8" y="168.3">NOME FILE:</text>
<text x="368.5" y="174.5">ABACO ELEMENTI.dwg</text>
<text x="358.7" y="185.6">VERS</text>
<text x="398.7" y="185.6">DATA</text>
<text x="358.8" y="230.6">A</text>
<text x="392.4" y="230.6">2017/05/23</text>
<text x="358.8" y="235.1">TAVOLA NO.:</text>
<text x="392.2" y="235.1">007 DI</text>
<text x="402.1" y="235.1">008</text>
<text x="358.7" y="280.5">REV:</text>
<text x="358.8" y="277.6">DATA:</text>
<text x="368.8" y="280.5">A</text>
<text x="368.8" y="277.5">2017/05/23</text>
<text x="383.8" y="277.6">SCALA:</text>
<text x="383.8" y="280.6">FORMATO:</text>
<text x="399.8" y="277.5">1:1</text>
<text x="400.3" y="280.6">A1</text>
<text x="358.3" y="284.6">0</text>
<text x="368.3" y="284.6">0.5m</text>
<text x="383.3" y="284.6">1.25m</text>
<text x="401.7" y="284.6">2.5m</text>
</g>
<g font-size="1.2">
<text x="25.4" y="7.4">1</text>
<text x="52.2" y="7.4">2</text>
<text x="76.7" y="7.4">3</text>
<text x="101.2" y="7.4">4</text>
<text x="125.7" y="7.4">5</text>
<text x="150.2" y="7.4">6</text>
<text x="174.7" y="7.4">7</text>
<text x="199.2" y="7.4">8</text>
<text x="223.7" y="7.4">9</text>
<text x="247.9" y="7.4">10</text>
<text x="272.4" y="7.4">11</text>
<text x="296.9" y="7.4">12</text>
<text x="321.4" y="7.4">13</text>
<text x="345.9" y="7.4">14</text>
<text x="370.4" y="7.4">15</text>
<text x="394.3" y="7.4">16</text>
<text x="11.5" y="25.1">A</text>
<text x="408.4" y="26.2">A</text>
<text x="11.5" y="57">B</text>
<text x="408.4" y="57">B</text>
<text x="11.5" y="81.4">C</text>
<text x="408.3" y="81.4">C</text>
<text x="11.5" y="105.9">D</text>
<text x="408.3" y="105.9">D</text>
<text x="11.5" y="130.5">E</text>
<text x="408.4" y="130.5">E</text>
<text x="11.6" y="154.9">F</text>
<text x="408.4" y="154.9">F</text>
<text x="11.5" y="179.4">G</text>
<text x="408.3" y="179.4">G</text>
<text x="11.5" y="203.9">H</text>
<text x="408.3" y="203.9">H</text>
<text x="11.6" y="228.4">J</text>
<text x="408.5" y="228.4">J</text>
<text x="11.5" y="252.9">K</text>
<text x="408.4" y="252.9">K</text>
<text x="11.6" y="277.4">L</text>
<text x="408.4" y="277.4">L</text>
<text x="10.2" y="289.4" transform="rotate(-90 10.2 289.4)">DIRECTORY: /USERS/MACOS/DESKTOP/POLIMI PRIMO ANNO/STRUMENTI/ABACO ELEMENTI.DWG| PLOTTED ON: 5/22/2017 10:04:33 PM | BY USER: MACOS</text>
<text x="24.5" y="290.9">1</text>
<text x="52.2" y="290.9">2</text>
<text x="76.7" y="290.9">3</text>
<text x="101.2" y="290.9">4</text>
<text x="125.7" y="290.9">5</text>
<text x="150.2" y="290.9">6</text>
<text x="174.7" y="290.9">7</text>
<text x="199.2" y="290.9">8</text>
<text x="223.7" y="290.9">9</text>
<text x="247.9" y="290.9">10</text>
<text x="272.4" y="290.9">11</text>
<text x="296.9" y="290.9">12</text>
<text x="321.4" y="290.9">13</text>
<text x="345.9" y="290.9">14</text>
<text x="370.4" y="290.9">15</text>
</g>
</svg>
